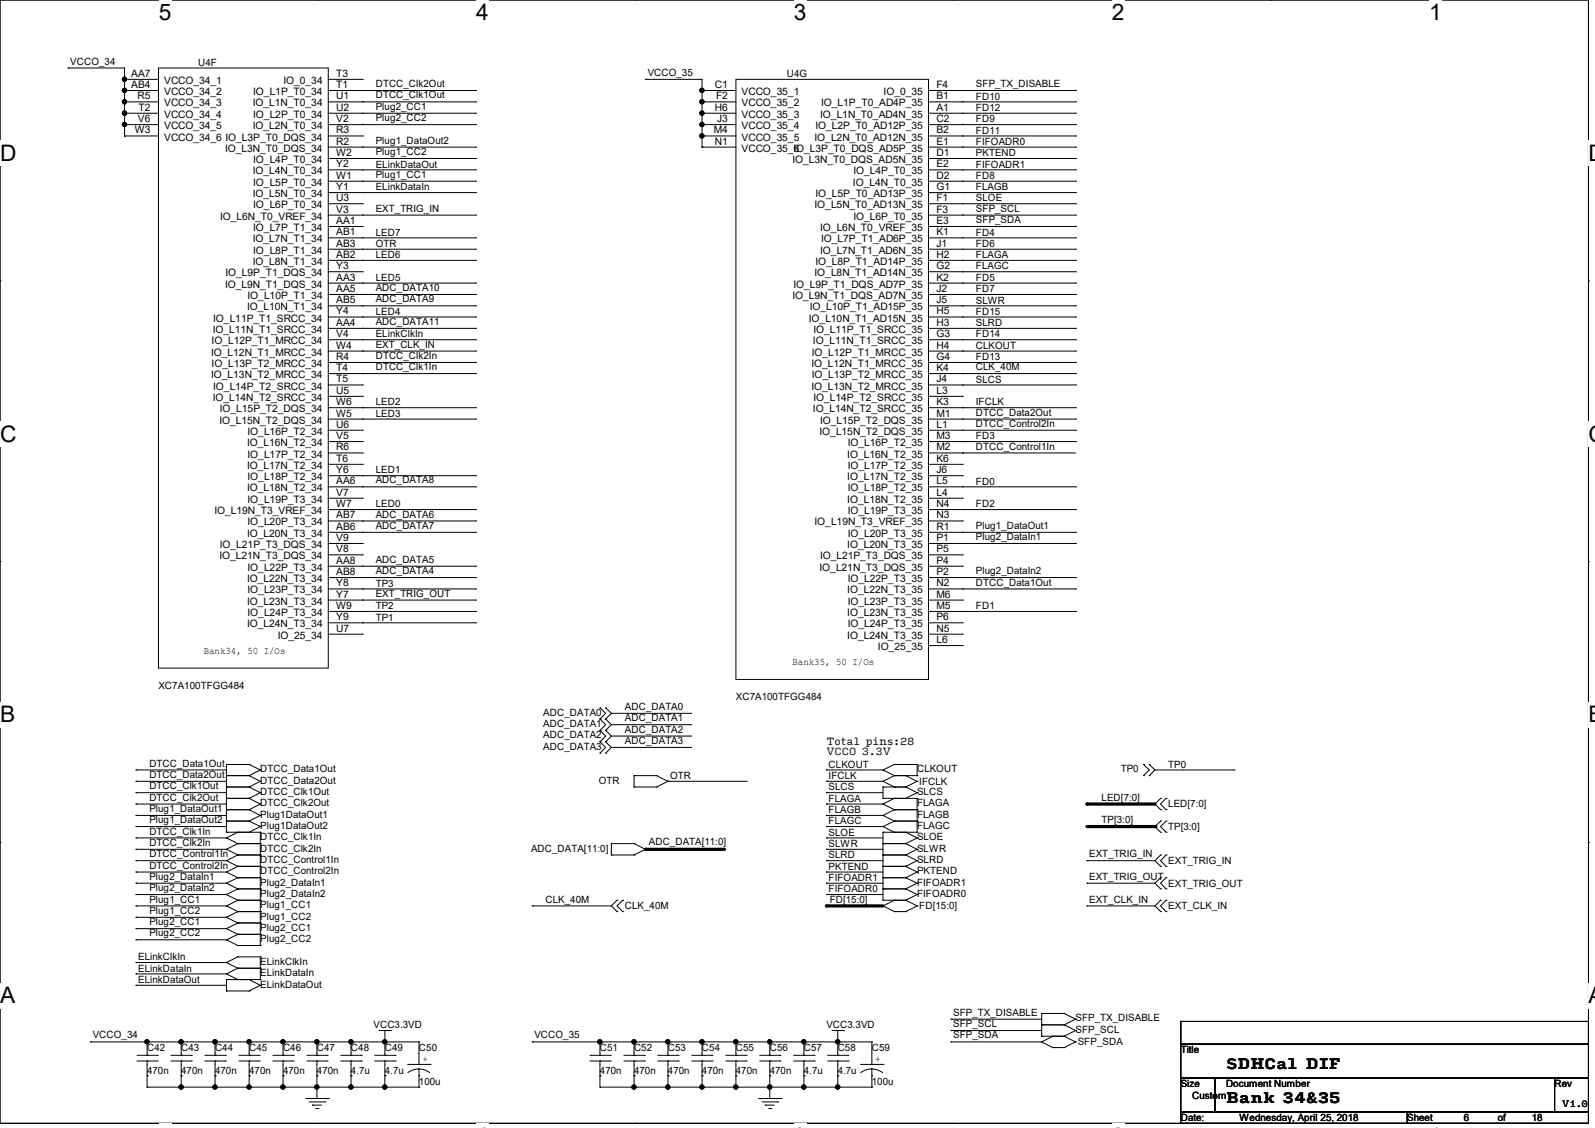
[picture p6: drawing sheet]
<svg xmlns="http://www.w3.org/2000/svg" width="297mm" height="210mm" viewBox="0 0 297 210" stroke-linecap="round" stroke-linejoin="round" font-family="sans-serif">
<path d="M0 0h295.8v209.1h-295.8z" fill="none" stroke="#000" stroke-width=".19"/>
<g fill="#fff">
<path d="M29.5 0h2.4v4.7h-2.4z"/>
<path d="M29.5 209.1h2.4v.9h-2.4z"/>
</g>
<path d="M59.1 0h.1M59.1 209.1h.1" fill="none" stroke="#000" stroke-width=".19"/>
<g fill="#fff">
<path d="M88.7 0h2.4v4.7h-2.4z"/>
<path d="M88.7 209.1h2.4v.9h-2.4z"/>
</g>
<path d="M118.3 0h.1M118.3 209.1h.1" fill="none" stroke="#000" stroke-width=".19"/>
<g fill="#fff">
<path d="M147.8 0h2.4v4.7h-2.4z"/>
<path d="M147.8 209.1h2.4v.9h-2.4z"/>
</g>
<path d="M177.5 0h.1M177.5 209.1h.1" fill="none" stroke="#000" stroke-width=".19"/>
<g fill="#fff">
<path d="M207 0h2.4v4.7h-2.4z"/>
<path d="M207 209.1h2.4v.9h-2.4z"/>
</g>
<path d="M236.6 0h.1M236.6 209.1h.1" fill="none" stroke="#000" stroke-width=".19"/>
<g fill="#fff">
<path d="M266.1 0h2.4v4.7h-2.4z"/>
<path d="M266.1 209.1h2.4v.9h-2.4z"/>
<path d="M0 26.1h3v4.8h-3z"/>
<path d="M295.8 26.1h1.2v4.8h-1.2z"/>
<path d="M0 78.4h3v4.7h-3z"/>
<path d="M295.8 78.4h1.2v4.7h-1.2z"/>
</g>
<path d="M0 52.3h.1M295.8 52.3h.1" fill="none" stroke="#000" stroke-width=".19"/>
<g fill="#fff">
<path d="M0 130.7h2.8v4.7h-2.8z"/>
<path d="M295.8 130.7h1.2v4.7h-1.2z"/>
</g>
<path d="M0 104.6h.1M295.8 104.6h.1" fill="none" stroke="#000" stroke-width=".19"/>
<g fill="#fff">
<path d="M-.1 183h2.9v4.7h-2.9z"/>
<path d="M295.7 183h1.3v4.7h-1.3z"/>
</g>
<g fill="none" stroke="#000" stroke-width=".19">
<path d="M12.7 12.7h.1M12.7 12.7h10.5v12.6M23.2 14.8h.1M23.2 16.8h.1M23.2 19h.1M23.2 14.8h6.3M23.2 16.8h6.3M23.2 19h6.3M29.5 12.7h31.6v111.7h-31.6zM61.1 14.8h6.4M61.1 16.8h27.5M61.1 19h27.5"/>
<path d="M67.5 14.8h.1M67.5 16.8h.1M67.5 19h.1M88.6 16.8h.1M88.6 19h.1M120.2 14.8h.1M120.2 14.8h10.5v12.6M130.7 16.8h.1M130.7 19h.1M130.7 16.8h6.3M130.7 19h6.3M137 14.8h35.9v111.7h-35.9z"/>
<path d="M172.9 16.8h27.4M172.9 19h27.4M179.2 16.8h.1M179.2 19h.1M200.3 16.8h.1M200.3 19h.1M23.2 21.1h.1M23.2 23.2h.1M23.2 25.3h.1M23.2 21.1h6.3M23.2 23.2h6.3M23.2 25.3h6.3"/>
<path d="M61.1 21.1h27.5M61.1 23.2h27.5M61.1 27.4h27.5M61.1 29.5h27.5M61.1 31.6h27.5M61.1 33.7h27.5M61.1 35.9h27.5M61.1 25.3h6.4M61.1 37.9h6.4M67.5 21.1h.1M67.5 23.2h.1M67.5 25.3h.1"/>
<path d="M67.5 27.4h.1M67.5 29.5h.1M67.5 31.6h.1M67.5 33.7h.1M67.5 35.9h.1M67.5 37.9h.1M88.6 21.1h.1M88.6 23.2h.1M88.6 27.4h.1M88.6 29.5h.1M88.6 31.6h.1M88.6 33.7h.1"/>
<path d="M88.6 35.9h.1M130.7 21.1h.1M130.7 23.2h.1M130.7 25.3h.1M130.7 27.4h.1M130.7 21.1h6.3M130.7 23.2h6.3M130.7 27.4h6.3M130.7 25.3h6.3M172.9 21.1h27.4M172.9 23.2h27.4M172.9 27.4h27.4"/>
<path d="M172.9 29.5h27.4M172.9 31.6h27.4M172.9 33.7h27.4M172.9 35.9h27.4M172.9 25.3h27.4M172.9 37.9h27.4M179.2 21.1h.1M179.2 23.2h.1M179.2 25.3h.1M179.2 27.4h.1M179.2 29.5h.1M179.2 31.6h.1"/>
<path d="M179.2 33.7h.1M179.2 35.9h.1M179.2 37.9h.1M200.3 21.1h.1M200.3 23.2h.1M200.3 25.3h.1M200.3 27.4h.1M200.3 29.5h.1M200.3 31.6h.1M200.3 33.7h.1M200.3 35.9h.1M200.3 37.9h.1"/>
<path d="M61.1 40h27.5M61.1 46.4h27.5M61.1 54.8h27.5M61.1 56.9h27.5M61.1 59h27.5M61.1 42.2h6.4M61.1 44.3h27.5M61.1 48.5h27.5M61.1 50.6h6.4M61.1 52.7h27.5M67.5 40h.1M67.5 42.2h.1"/>
<path d="M67.5 44.3h.1M67.5 46.4h.1M67.5 48.5h.1M67.5 50.6h.1M67.5 52.7h.1M67.5 54.8h.1M67.5 56.9h.1M67.5 59h.1M88.6 40h.1M88.6 46.4h.1M88.6 54.8h.1M88.6 56.9h.1"/>
<path d="M88.6 59h.1M88.6 44.3h.1M88.6 48.5h.1M88.6 52.7h.1M172.9 40h27.4M172.9 46.4h27.4M172.9 54.8h27.4M172.9 56.9h27.4M172.9 59h27.4M172.9 42.2h27.4M172.9 44.3h27.4M172.9 48.5h27.4"/>
<path d="M172.9 50.6h27.4M172.9 52.7h27.4M179.2 40h.1M179.2 42.2h.1M179.2 44.3h.1M179.2 46.4h.1M179.2 48.5h.1M179.2 50.6h.1M179.2 52.7h.1M179.2 54.8h.1M179.2 56.9h.1M179.2 59h.1"/>
<path d="M200.3 40h.1M200.3 42.2h.1M200.3 44.3h.1M200.3 46.4h.1M200.3 48.5h.1M200.3 50.6h.1M200.3 52.7h.1M200.3 54.8h.1M200.3 56.9h.1M200.3 59h.1M61.1 69.6h27.5M61.1 61.1h27.5"/>
<path d="M61.1 63.2h27.5M61.1 65.4h27.5M61.1 67.5h27.5M61.1 75.9h27.5M61.1 78h27.5M61.1 71.7h6.4M61.1 73.8h6.4M67.5 61.1h.1M67.5 63.2h.1M67.5 65.4h.1M67.5 67.5h.1M67.5 69.6h.1"/>
<path d="M67.5 71.7h.1M67.5 73.8h.1M67.5 75.9h.1M67.5 78h.1M88.6 61.1h.1M88.6 63.2h.1M88.6 65.4h.1M88.6 67.5h.1M88.6 69.6h.1M88.6 75.9h.1M88.6 78h.1M172.9 69.6h27.4"/>
<path d="M172.9 61.1h27.4M172.9 63.2h27.4M172.9 65.4h27.4M172.9 67.5h27.4M172.9 75.9h27.4M172.9 78h27.4M172.9 71.7h27.4M172.9 73.8h6.3M179.2 61.1h.1M179.2 63.2h.1M179.2 65.4h.1M179.2 67.5h.1"/>
<path d="M179.2 69.6h.1M179.2 71.7h.1M179.2 73.8h.1M179.2 75.9h.1M179.2 78h.1M200.3 69.6h.1M200.3 61.1h.1M200.3 63.2h.1M200.3 65.4h.1M200.3 67.5h.1M200.3 71.7h.1M200.3 75.9h.1"/>
<path d="M200.3 78h.1M61.1 88.6h27.5M61.1 90.6h27.5M61.1 94.9h27.5M61.1 97h27.5M61.1 99.1h27.5M61.1 82.2h6.4M61.1 84.3h6.4M61.1 80.1h6.4M61.1 86.4h6.4M61.1 92.8h6.4M67.5 80.1h.1"/>
<path d="M67.5 82.2h.1M67.5 84.3h.1M67.5 86.4h.1M67.5 88.6h.1M67.5 90.6h.1M67.5 92.8h.1M67.5 94.9h.1M67.5 97h.1M67.5 99.1h.1M88.6 88.6h.1M88.6 90.6h.1M88.6 94.9h.1"/>
<path d="M88.6 97h.1M88.6 99.1h.1M172.9 88.6h6.3M172.9 90.6h27.4M172.9 94.9h27.4M172.9 97h6.3M172.9 99.1h27.4M172.9 82.2h27.4M172.9 84.3h27.4M172.9 80.1h27.4M172.9 86.4h6.3M172.9 92.8h6.3"/>
<path d="M179.2 84.3h.1M179.2 80.1h.1M179.2 82.2h.1M179.2 86.4h.1M179.2 88.6h.1M179.2 90.6h.1M179.2 92.8h.1M179.2 94.9h.1M179.2 97h.1M179.2 99.1h.1M200.3 82.2h.1M200.3 90.6h.1"/>
<path d="M200.3 94.9h.1M200.3 99.1h.1M200.3 80.1h.1M61.1 105.4h27.5M61.1 107.5h27.5M61.1 109.6h27.5M61.1 111.7h27.5M61.1 113.8h27.5M61.1 116h27.5M61.1 101.2h6.4M61.1 103.3h6.4M61.1 118.1h6.4"/>
<path d="M67.5 101.2h.1M67.5 103.3h.1M67.5 105.4h.1M67.5 107.5h.1M67.5 109.6h.1M67.5 111.7h.1M67.5 113.8h.1M67.5 116h.1M67.5 118.1h.1M88.6 105.4h.1M88.6 107.5h.1M88.6 109.6h.1"/>
<path d="M88.6 111.7h.1M88.6 113.8h.1M88.6 116h.1M172.9 105.4h6.3M172.9 107.5h27.4M172.9 109.6h27.4M172.9 111.7h6.3M172.9 113.8h27.4M172.9 116h6.3M172.9 101.2h27.4M172.9 103.3h6.3M172.9 118.1h6.3"/>
<path d="M179.2 101.2h.1M179.2 103.3h.1M179.2 105.4h.1M179.2 107.5h.1M179.2 109.6h.1M179.2 111.7h.1M179.2 113.8h.1M179.2 116h.1M179.2 118.1h.1M200.3 101.2h.1M200.3 107.5h.1M200.3 109.6h.1"/>
<path d="M200.3 113.8h.1M111.7 131.8h.1M111.7 133.9h.1M111.7 136h.1M111.7 138.1h.1M111.7 131.8l1.1 1-1.1 1.1M111.7 133.9l1.1 1-1.1 1.1M111.7 136l1.1 1-1.1 1.1M111.7 138.1l1.1 1-1.1 1.1M112.8 133.9h.1M112.8 131.8h.1M112.8 136h.1"/>
<path d="M112.8 138.1h.1M112.8 131.8l1 1M112.8 133.9l1 1M112.8 136l1 1M112.8 138.1l1 1M113.8 132.8h14.8M113.8 134.9h14.8M113.8 137h14.8M113.8 139.1h14.8M113.8 132.8l-1 1.1M113.8 134.9l-1 1.1M113.8 137l-1 1.1"/>
<path d="M113.8 139.1l-1 1.1M128.6 132.8h.1M128.6 134.9h.1M128.6 137h.1M128.6 139.1h.1M172.9 120.2h6.3M179.2 120.2h.1M0 156.8h.1M25.3 143.3h.1M25.3 156h.1M25.3 158.1h.1M25.3 145.5h.1"/>
<path d="M25.3 147.6h.1M25.3 149.7h.1M25.3 151.8h.1M25.3 153.9h.1M25.3 143.3h16.9M25.3 145.5h16.9M25.3 149.7h16.9M25.3 151.8h16.9M25.3 158.1h16.9M25.3 147.6h16.9M25.3 153.9h16.9M25.3 156h16.9"/>
<path d="M42.2 158.1h.1M42.2 156h.1M42.2 152.9h.1M42.2 150.7h.1M42.2 148.6h.1M42.2 146.5h.1M42.2 144.4h.1M42.2 142.3h.1M42.2 154.9h.1M42.2 144.4h4.2M42.2 142.3h4.2M42.2 150.7h4.2"/>
<path d="M42.2 148.6h4.2M42.2 146.5h4.2M42.2 154.9h6.3M42.2 152.9h4.2M42.2 158.1l2.1 1.1M42.2 156l2.1 1.1M42.2 142.3v12.6M44.3 159.2h.1M44.3 157.1h.1M44.3 154.9h.1M44.3 157.1h4.2M44.3 159.2h4.2"/>
<path d="M44.3 159.2l-2.1 1M44.3 157.1l-2.1 1M44.3 154.9l-2.1 1.1M46.4 152.9h.1M46.4 150.7h.1M46.4 148.6h.1M46.4 146.5h.1M46.4 144.4h.1M46.4 142.3h.1M46.4 154.9h.1M46.4 150.7l2.1 1.1M46.4 148.6l2.1 1.1"/>
<path d="M46.4 146.5l2.1 1.1M46.4 144.4l2.1 1.1M46.4 142.3l2.1 1M46.4 152.9l2.1 1M48.5 159.2h.1M48.5 157.1h.1M48.5 154.9h.1M48.5 151.8h.1M48.5 149.7h.1M48.5 147.6h.1M48.5 145.5h.1M48.5 143.3h.1"/>
<path d="M48.5 153.9h.1M48.5 154.9v21.1M48.5 151.8l-2.1 1.1M48.5 149.7l-2.1 1M48.5 147.6l-2.1 1M48.5 145.5l-2.1 1M48.5 143.3l-2.1 1.1M48.5 153.9l-2.1 1M111.7 140.2h.1M112.8 140.2h.1M113.8 159.2h.1M113.8 157.1h.1"/>
<path d="M113.8 157.1h4.3M113.8 159.2h4.3M113.8 157.1v2.1M118.1 146.5h.1M118.1 144.4h.1M118.1 157.1h.1M118.1 159.2h.1M118.1 144.4v2.1M118.1 144.4h4.2M118.1 146.5h4.2M118.1 157.1l2.1 1M120.2 158.1h.1"/>
<path d="M120.2 158.1l-2.1 1.1M122.3 144.4h.1M122.3 146.5h.1M122.3 144.4l2.1 1.1M124.4 145.5h.1M124.4 145.5h14.7M124.4 145.5l-2.1 1M153.9 143.3h.1M153.9 145.5h.1M153.9 149.7h.1M153.9 151.8h.1M153.9 158.1h.1"/>
<path d="M153.9 147.6h.1M153.9 153.9h.1M153.9 156h.1M153.9 143.3h10.5M153.9 145.5h10.5M153.9 149.7h10.5M153.9 151.8h10.5M153.9 158.1h10.5M153.9 147.6h10.5M153.9 153.9h10.5M153.9 156h10.5M164.4 143.3h.1"/>
<path d="M164.4 149.7h.1M164.4 148.6h.1M164.4 146.5h.1M164.4 145.5h.1M164.4 157.1h.1M164.4 154.9h.1M164.4 153.9h.1M164.4 151.8h.1M164.4 159.2h.1M164.4 143.3l2.1 1.1M164.4 149.7l2.1 1M164.4 148.6h6.4"/>
<path d="M164.4 146.5v2.1M164.4 154.9v12.7M164.4 146.5h4.3M164.4 145.5l2.1 1M164.4 157.1h4.3M164.4 154.9h6.4M164.4 153.9l2.1 1M164.4 151.8l2.1 1.1M164.4 159.2h4.3M166.5 144.4h.1M166.5 142.3h.1M166.5 150.7h.1"/>
<path d="M166.5 148.6h.1M166.5 146.5h.1M166.5 154.9h.1M166.5 152.9h.1M166.5 144.4h4.3M166.5 142.3l-2.1 1M166.5 142.3h4.3M166.5 150.7h4.3M166.5 148.6l-2.1 1.1M166.5 144.4l-2.1 1.1M166.5 152.9l-2.1 1M166.5 152.9h4.3"/>
<path d="M166.5 150.7l-2.1 1.1M168.7 148.6h.1M168.7 146.5h.1M168.7 144.4h.1M168.7 157.1h.1M168.7 154.9h.1M168.7 159.2h.1M168.7 146.5l2.1 1.1M168.7 144.4l2.1 1.1M168.7 154.9l2.1 1.1M168.7 159.2l2.1 1M168.7 157.1l2.1 1"/>
<path d="M170.8 142.3h.1M170.8 144.4h.1M170.8 148.6h.1M170.8 150.7h.1M170.8 147.6h.1M170.8 145.5h.1M170.8 156h.1M170.8 152.9h.1M170.8 154.9h.1M170.8 158.1h.1M170.8 142.3v2.1M170.8 148.6v6.3"/>
<path d="M170.8 147.6l-2.1 1M170.8 145.5l-2.1 1M170.8 156l-2.1 1.1M170.8 158.1l-2.1 1.1M212.9 142.3h.1M212.9 144.4h.1M212.9 142.3l1.1 1-1.1 1.1M214 144.4h.1M214 142.3h.1M214 142.3l1.1 1M215.1 143.3h14.7M215.1 143.3l-1.1 1.1"/>
<path d="M216.1 148.6h.1M216.1 150.7h.1M216.1 152.9h.1M216.1 154.9h.1M216.1 159.2h.1M216.1 148.6l-1 1.1 1 1M216.1 152.9l-1 1 1 1M216.1 159.2l-1 1M217.1 150.7h.1M217.1 148.6h.1M217.1 154.9h.1M217.1 152.9h.1"/>
<path d="M217.1 159.2h.1M217.1 148.6l-1 1.1 1 1M217.1 152.9l-1 1 1 1M217.1 159.2l-1 1 1 1.1M229.8 143.3h.1M295.8 156.8h.1M25.3 160.2h.1M25.3 162.3h.1M25.3 168.7h.1M25.3 170.8h.1M25.3 172.9h.1M25.3 175h.1"/>
<path d="M25.3 164.4h.1M25.3 179.2h.1M25.3 166.5h.1M25.3 160.2h16.9M25.3 166.5h16.9M25.3 162.3h16.9M25.3 164.4h16.9M25.3 168.7h16.9M25.3 170.8h16.9M25.3 172.9h16.9M25.3 175h16.9M25.3 179.2h16.9"/>
<path d="M42.2 164.4h.1M42.2 162.3h.1M42.2 160.2h.1M42.2 175h.1M42.2 172.9h.1M42.2 170.8h.1M42.2 168.7h.1M42.2 179.2h.1M42.2 166.5h.1M42.2 164.4l2.1 1.1M42.2 162.3l2.1 1.1M42.2 160.2l2.1 1.1"/>
<path d="M42.2 175l2.1 1M42.2 172.9l2.1 1M42.2 170.8l2.1 1M42.2 168.7l2.1 1M42.2 179.2l2.1 1.1M42.2 166.5l2.1 1.1M44.3 165.5h.1M44.3 163.4h.1M44.3 161.3h.1M44.3 176h.1M44.3 173.9h.1M44.3 171.8h.1"/>
<path d="M44.3 169.7h.1M44.3 167.6h.1M44.3 178.1h.1M44.3 161.3h4.2M44.3 167.6h4.2M44.3 165.5h4.2M44.3 163.4h4.2M44.3 169.7h4.2M44.3 163.4l-2.1 1M44.3 161.3l-2.1 1M44.3 176h4.2M44.3 173.9l-2.1 1.1"/>
<path d="M44.3 173.9h4.2M44.3 171.8l-2.1 1.1M44.3 171.8h4.2M44.3 169.7l-2.1 1.1M44.3 167.6l-2.1 1.1M44.3 178.1l-2.1 1.1M44.3 178.1h4.2M44.3 165.5l-2.1 1M48.5 163.4h.1M48.5 165.5h.1M48.5 161.3h.1M48.5 173.9h.1"/>
<path d="M48.5 176h.1M48.5 171.8h.1M48.5 169.7h.1M48.5 167.6h.1M48.5 178.1h.1M48.5 178.1v4.3M99.1 168.7h.1M99.1 168.7h14.7M113.8 168.7l1.1 1M114.9 167.6h.1M114.9 169.7h.1M114.9 167.6l-1.1 1.1"/>
<path d="M116 169.7h.1M116 167.6h.1M116 167.6l-1.1 1.1 1.1 1M153.9 160.2h.1M153.9 166.5h.1M153.9 162.3h.1M153.9 164.4h.1M153.9 160.2h10.5M153.9 166.5h10.5M153.9 162.3h10.5M153.9 164.4h10.5M164.4 161.3h.1"/>
<path d="M164.4 167.6h.1M164.4 165.5h.1M164.4 163.4h.1M164.4 168.7h.1M164.4 161.3h4.3M164.4 167.6h4.3M164.4 165.5h4.3M164.4 163.4h4.3M164.4 168.7l2.1 1M166.5 167.6h.1M166.5 169.7h.1M166.5 167.6l-2.1 1.1"/>
<path d="M166.5 169.7h2.2M168.7 161.3h.1M168.7 167.6h.1M168.7 165.5h.1M168.7 163.4h.1M168.7 169.7h.1M168.7 165.5l2.1 1M168.7 163.4l2.1 1M168.7 161.3l2.1 1M168.7 167.6l2.1 1.1M170.8 160.2h.1M170.8 166.5h.1"/>
<path d="M170.8 164.4h.1M170.8 162.3h.1M170.8 168.7h.1M170.8 160.2l-2.1 1.1M170.8 166.5l-2.1 1.1M170.8 164.4l-2.1 1.1M170.8 162.3l-2.1 1.1M170.8 168.7l-2.1 1M202.4 160.2h.1M202.4 164.4h.1M202.4 168.7h.1M202.4 160.2h12.7"/>
<path d="M202.4 164.4h12.7M202.4 168.7h12.7M215.1 160.2l1 1.1M215.1 164.4l1 1.1M215.1 168.7l1 1M216.1 161.3h.1M216.1 163.4h.1M216.1 165.5h.1M216.1 167.6h.1M216.1 169.7h.1M216.1 163.4l-1 1M216.1 167.6l-1 1.1"/>
<path d="M217.1 161.3h.1M217.1 165.5h.1M217.1 163.4h.1M217.1 169.7h.1M217.1 167.6h.1M217.1 163.4l-1 1 1 1.1M217.1 167.6l-1 1.1 1 1M16.8 194h.1M16.8 194h61.2M25.3 181.3h.1M25.3 183.4h.1M25.3 181.3h16.9"/>
<path d="M25.3 183.4h16.9M25.5 197.5h3.8M25.5 196.5h3.8M27.4 194h.1M27.4 196.5h.1M27.4 197.5h.1M27.4 194v2.5M27.4 197.5v4.9M29.3 197.5h.1M29.3 196.5h.1M31.8 197.5h3.8M31.8 196.5h3.8"/>
<path d="M33.7 194h.1M33.7 196.5h.1M33.7 197.5h.1M33.7 194v2.5M33.7 197.5v4.9M35.6 197.5h.1M35.6 196.5h.1M38.1 197.5h3.9M38.1 196.5h3.9M40 194h.1M40 196.5h.1M40 197.5h.1"/>
<path d="M40 194v2.5M40 197.5v4.9M42 197.5h.1M42 196.5h.1M42.2 184.5h.1M42.2 182.4h.1M42.2 181.3h.1M42.2 182.4v2.1M42.2 184.5h4.2M42.2 182.4h6.3M42.2 181.3l2.1 1.1M44.3 180.3h.1"/>
<path d="M44.3 182.4h.1M44.3 180.3h4.2M44.3 180.3l-2.1 1M44.5 197.5h3.8M44.5 196.5h3.8M46.4 194h.1M46.4 184.5h.1M46.4 182.4h.1M46.4 196.5h.1M46.4 197.5h.1M46.4 194v2.5M46.4 197.5v4.9"/>
<path d="M46.4 182.4l2.1 1M48.3 197.5h.1M48.3 196.5h.1M48.5 183.4h.1M48.5 180.3h.1M48.5 182.4h.1M48.5 183.4l-2.1 1.1M50.8 197.5h3.8M50.8 196.5h3.8M52.7 194h.1M52.7 196.5h.1M52.7 197.5h.1"/>
<path d="M52.7 194v2.5M52.7 197.5v4.9M54.6 197.5h.1M54.6 196.5h.1M57.1 197.5h3.8M57.1 196.5h3.8M59 194h.1M59 196.5h.1M59 197.5h.1M59 194v2.5M59 197.5v7M60.9 197.5h.1"/>
<path d="M60.9 196.5h.1M63.5 197.5h3.8M63.5 196.5h3.8M65.4 194h.1M65.4 196.5h.1M65.4 197.5h.1M65.4 194v2.5M65.4 197.5v4.9M67.3 197.5h.1M67.3 196.5h.1M69.8 197.5h3.8M69.8 196.5h3.8"/>
<path d="M70.6 191.9h2.1M71.7 194h.1M71.7 196.5h.1M71.7 197.5h.1M71.7 191.9v4.6M71.7 197.5v4.9M72.7 191.9h.1M73.6 197.5h.1M73.6 196.5h.1M75.9 198.2h4.2M78 199l1.3 .3 .7 .4M78 199l-.9 .1-1.2 .6"/>
<path d="M78 198.2h.1M78 194h.1M78 194v4.2M78 199v3.4M80.1 198.2h.1M99.1 194h.1M99.1 194h63.2M109.9 197.5h3.7M109.9 196.5h3.7M111.7 194h.1M111.7 196.5h.1M111.7 197.5h.1"/>
<path d="M111.7 194v2.5M111.7 197.5v4.9M113.6 197.5h.1M113.6 196.5h.1M116.2 197.5h3.8M116.2 196.5h3.8M118.1 194h.1M118.1 196.5h.1M118.1 197.5h.1M118.1 194v2.5M118.1 197.5v4.9M120 197.5h.1"/>
<path d="M120 196.5h.1M122.5 197.5h3.8M122.5 196.5h3.8M124.4 194h.1M124.4 196.5h.1M124.4 197.5h.1M124.4 194v2.5M124.4 197.5v4.9M126.3 197.5h.1M126.3 196.5h.1M128.8 197.5h3.8M128.8 196.5h3.8"/>
<path d="M130.7 194h.1M130.7 196.5h.1M130.7 197.5h.1M130.7 194v2.5M130.7 197.5v4.9M132.6 197.5h.1M132.6 196.5h.1M135.1 197.5h3.8M135.1 196.5h3.8M137 194h.1M137 196.5h.1M137 197.5h.1"/>
<path d="M137 194v2.5M137 197.5v4.9M138.9 197.5h.1M138.9 196.5h.1M141.5 197.5h3.7M141.5 196.5h3.7M143.3 194h.1M143.3 196.5h.1M143.3 197.5h.1M143.3 194v2.5M143.3 197.5v7M145.2 197.5h.1"/>
<path d="M145.2 196.5h.1M147.8 197.5h3.8M147.8 196.5h3.8M149.7 194h.1M149.7 196.5h.1M149.7 197.5h.1M149.7 194v2.5M149.7 197.5v4.9M151.6 197.5h.1M151.6 196.5h.1M154.1 197.5h3.8M154.1 196.5h3.8"/>
<path d="M154.9 191.9h2.2M156 194h.1M156 196.5h.1M156 197.5h.1M156 191.9v4.6M156 197.5v4.9M157.1 191.9h.1M157.9 197.5h.1M157.9 196.5h.1M160.2 198.2h4.2M162.3 199l1.3 .3 .7 .4M162.3 199l-.9 .1-1.1 .6"/>
<path d="M162.3 198.2h.1M162.3 194h.1M162.3 194v4.2M162.3 199v3.4M164.4 198.2h.1M177.1 191.9h.1M177.1 194h.1M177.1 189.7h.1M177.1 194h16.9M177.1 191.9h16.9M177.1 189.7h16.9M194 192.9h.1"/>
<path d="M194 190.8h.1M194 194h.1M194 188.7h.1M194 192.9h4.2M194 188.7v4.2M194 190.8h4.2M194 194l2 1M194 188.7h4.2M196 192.9h.1M196 195h.1M196 192.9l-2 1.1M196 195h2.2"/>
<path d="M198.2 192.9h.1M198.2 190.8h.1M198.2 195h.1M198.2 188.7h.1M198.2 190.8l2.1 1.1M198.2 192.9l2.1 1.1M198.2 188.7l2.1 1M200.3 191.9h.1M200.3 194h.1M200.3 189.7h.1M200.3 191.9l-2.1 1M200.3 194l-2.1 1"/>
<path d="M200.3 189.7l-2.1 1.1M219.9 190.2h75.9v4.2h-75.9zM219.9 194.4h75.9v6.3h-75.9zM27.4 202.4h.1M27.4 200.3h.1M27.4 202.4h50.6M33.7 200.3h.1M33.7 202.4h.1M40 202.4h.1M40 200.3h.1M46.4 200.3h.1M46.4 202.4h.1"/>
<path d="M52.7 200.3h.1M52.7 202.4h.1M56.9 204.5h4.2M57.6 205.1h2.9M58.2 205.7h.1M58.2 205.7h1.7M58.8 206.4h.4M59 200.3h.1M59 202.4h.1M59.2 206.4h.1M60.5 205.1h.1M61.1 204.5h.1"/>
<path d="M65.4 200.3h.1M65.4 202.4h.1M71.7 200.3h.1M71.7 202.4h.1M78 200.3h.1M78 202.4h.1M111.7 202.4h.1M111.7 200.3h.1M111.7 202.4h50.6M118.1 200.3h.1M118.1 202.4h.1M124.4 202.4h.1"/>
<path d="M124.4 200.3h.1M130.7 200.3h.1M130.7 202.4h.1M137 200.3h.1M137 202.4h.1M141.3 204.5h4.2M141.9 205.1h2.9M142.5 205.7h.1M142.5 205.7h1.7M143.1 206.4h.5M143.3 200.3h.1M143.3 202.4h.1"/>
<path d="M143.6 206.4h.1M144.8 205.1h.1M145.5 204.5h.1M149.7 200.3h.1M149.7 202.4h.1M156 200.3h.1M156 202.4h.1M162.3 200.3h.1M162.3 202.4h.1M219.9 200.7h6.3v6.3h-6.3zM219.9 207h42.1v2.1h-42.1zM226.2 200.7h63.3v6.3h-63.3z"/>
<path d="M262 207h33.8v2.1h-33.8zM289.5 200.7h6.3v6.3h-6.3z"/>
</g>
<g fill="#000" stroke="#000" stroke-width=".19">
<circle cx="23.2" cy="14.8" r=".4"/>
<circle cx="23.2" cy="18.9" r=".4"/>
<circle cx="23.2" cy="16.8" r=".4"/>
<circle cx="130.7" cy="18.9" r=".4"/>
<circle cx="130.7" cy="16.8" r=".4"/>
<circle cx="23.2" cy="21.1" r=".4"/>
<circle cx="23.2" cy="23.2" r=".4"/>
<circle cx="130.7" cy="23.2" r=".4"/>
<circle cx="130.7" cy="21.1" r=".4"/>
<circle cx="130.7" cy="25.3" r=".4"/>
<circle cx="27.4" cy="194" r=".4"/>
<circle cx="33.7" cy="194" r=".4"/>
<circle cx="40" cy="194" r=".4"/>
<circle cx="46.4" cy="194" r=".4"/>
<circle cx="52.7" cy="194" r=".4"/>
<circle cx="59" cy="194" r=".4"/>
<circle cx="65.3" cy="194" r=".4"/>
<circle cx="71.6" cy="194" r=".4"/>
<circle cx="111.7" cy="194" r=".4"/>
<circle cx="118" cy="194" r=".4"/>
<circle cx="124.4" cy="194" r=".4"/>
<circle cx="130.7" cy="194" r=".4"/>
<circle cx="137" cy="194" r=".4"/>
<circle cx="143.3" cy="194" r=".4"/>
<circle cx="149.7" cy="194" r=".4"/>
<circle cx="156" cy="194" r=".4"/>
<circle cx="33.7" cy="202.4" r=".4"/>
<circle cx="40" cy="202.4" r=".4"/>
<circle cx="46.4" cy="202.4" r=".4"/>
<circle cx="52.7" cy="202.4" r=".4"/>
<circle cx="59" cy="202.4" r=".4"/>
<circle cx="65.3" cy="202.4" r=".4"/>
<circle cx="71.6" cy="202.4" r=".4"/>
<circle cx="118" cy="202.4" r=".4"/>
<circle cx="124.4" cy="202.4" r=".4"/>
<circle cx="130.7" cy="202.4" r=".4"/>
<circle cx="137" cy="202.4" r=".4"/>
<circle cx="143.3" cy="202.4" r=".4"/>
<circle cx="149.7" cy="202.4" r=".4"/>
<circle cx="156" cy="202.4" r=".4"/>
</g>
<path d="M120.2 158.1h14.7M202.4 149.7h12.7M202.4 153.9h12.7M153.9 168.7h10.5" fill="none" stroke="#000" stroke-width=".59"/>
<g fill="#000">
<circle cx="120.2" cy="158.1" r=".3"/>
<circle cx="202.4" cy="149.7" r=".3"/>
<circle cx="215.1" cy="153.9" r=".3"/>
<circle cx="153.9" cy="168.7" r=".3"/>
</g>
<g font-size="4.2">
<text x="29.5" y="3.8">5</text>
<text x="88.7" y="3.8">4</text>
<text x="147.8" y="3.8">3</text>
<text x="207" y="3.8">2</text>
<text x="266.1" y="3.8">1</text>
<text x="0" y="29.9">D</text>
<text x="295.8" y="29.9">D</text>
<text x="0" y="82.2">C</text>
<text x="295.8" y="82.2">C</text>
<text x="0" y="134.5">B</text>
<text x="295.8" y="134.5">B</text>
<text x="0" y="186.8">A</text>
<text x="295.8" y="186.8">A</text>
</g>
<g font-size="2.7">
<text x="228.3" y="199">SDHCal DIF</text>
<text x="228.3" y="205.3">Bank 34&amp;35</text>
</g>
<g font-size="1.9">
<text x="13.1" y="12">VCCO_34</text>
<text x="24.4" y="14.3">AA7</text>
<text x="24.4" y="16.4">AB4</text>
<text x="30.6" y="15.6">VCCO_34_1</text>
<text x="30.6" y="17.7">VCCO_34_2</text>
<text x="36.9" y="12.2">U4F</text>
<text x="47.2" y="17.7">IO_L1P_T0_34</text>
<text x="52.8" y="15.6">IO_0_34</text>
<text x="62.6" y="14.3">T3</text>
<text x="62.6" y="16.4">T1</text>
<text x="70" y="16.2">DTCC_Clk2Out</text>
<text x="120.6" y="14.1">VCCO_35</text>
<text x="133.1" y="16.4">C1</text>
<text x="138.1" y="17.7">VCCO_35_1</text>
<text x="146.5" y="14.4">U4G</text>
<text x="164.5" y="17.7">IO_0_35</text>
<text x="174.4" y="16.4">F4</text>
<text x="181.7" y="16.2">SFP_TX_DISABLE</text>
<text x="25.6" y="18.5">R5</text>
<text x="25.7" y="22.7">V6</text>
<text x="25.8" y="20.6">T2</text>
<text x="30.6" y="19.8">VCCO_34_3</text>
<text x="30.6" y="21.9">VCCO_34_4</text>
<text x="47.1" y="19.8">IO_L1N_T0_34</text>
<text x="47.2" y="21.9">IO_L2P_T0_34</text>
<text x="62.6" y="18.5">U1</text>
<text x="62.6" y="20.6">U2</text>
<text x="62.6" y="22.7">V2</text>
<text x="70" y="18.3">DTCC_Clk1Out</text>
<text x="70" y="20.4">Plug2_CC1</text>
<text x="70" y="22.6">Plug2_CC2</text>
<text x="133.1" y="20.6">H6</text>
<text x="133.3" y="18.5">F2</text>
<text x="133.5" y="22.7">J3</text>
<text x="138.1" y="19.8">VCCO_35_2</text>
<text x="138.1" y="21.9">VCCO_35_3</text>
<text x="152.7" y="21.9">IO_L1N_T0_AD4N_35</text>
<text x="152.9" y="19.8">IO_L1P_T0_AD4P_35</text>
<text x="174.4" y="18.5">B1</text>
<text x="174.4" y="20.6">A1</text>
<text x="174.4" y="22.7">C2</text>
<text x="181.7" y="18.5">FD10</text>
<text x="181.7" y="20.7">FD12</text>
<text x="181.7" y="22.8">FD9</text>
<text x="25.1" y="24.8">W3</text>
<text x="30.6" y="24">VCCO_34_5</text>
<text x="30.6" y="26.2">VCCO_34_6 IO_L3P_T0_DQS_34</text>
<text x="41.9" y="28.2">IO_L3N_T0_DQS_34</text>
<text x="47.1" y="24">IO_L2N_T0_34</text>
<text x="62.6" y="24.8">R3</text>
<text x="62.6" y="26.9">R2</text>
<text x="62.6" y="29">W2</text>
<text x="70" y="26.8">Plug1_DataOut2</text>
<text x="70" y="28.9">Plug1_CC2</text>
<text x="132.9" y="24.8">M4</text>
<text x="133.1" y="26.9">N1</text>
<text x="138.1" y="24">VCCO_35_4</text>
<text x="138.1" y="26.2">VCCO_35_5</text>
<text x="138.1" y="28.2">VCCO_35_6</text>
<text x="147.7" y="28.2">IO_L3P_T0_DQS_AD5P_35</text>
<text x="151.7" y="26.2">IO_L2N_T0_AD12N_35</text>
<text x="151.8" y="24">IO_L2P_T0_AD12P_35</text>
<text x="174.4" y="24.8">B2</text>
<text x="174.4" y="26.9">E1</text>
<text x="174.4" y="29">D1</text>
<text x="181.7" y="24.9">FD11</text>
<text x="181.7" y="27">FIFOADR0</text>
<text x="181.7" y="29.1">PKTEND</text>
<text x="47.1" y="32.5">IO_L4N_T0_34</text>
<text x="47.2" y="30.4">IO_L4P_T0_34</text>
<text x="47.2" y="34.6">IO_L5P_T0_34</text>
<text x="62.6" y="31.2">Y2</text>
<text x="62.6" y="33.3">W1</text>
<text x="62.6" y="35.4">Y1</text>
<text x="70" y="31.2">ELinkDataOut</text>
<text x="70" y="33.1">Plug1_CC1</text>
<text x="70" y="35.4">ELinkDataIn</text>
<text x="147.6" y="30.4">IO_L3N_T0_DQS_AD5N_35</text>
<text x="158.8" y="34.6">IO_L4N_T0_35</text>
<text x="158.9" y="32.5">IO_L4P_T0_35</text>
<text x="174.4" y="31.2">E2</text>
<text x="174.4" y="33.3">D2</text>
<text x="174.4" y="35.4">G1</text>
<text x="181.7" y="31.2">FIFOADR1</text>
<text x="181.7" y="33.3">FD8</text>
<text x="181.7" y="35.4">FLAGB</text>
<text x="41" y="40.9">IO_L6N_T0_VREF_34</text>
<text x="47.1" y="36.7">IO_L5N_T0_34</text>
<text x="47.2" y="38.8">IO_L6P_T0_34</text>
<text x="62.6" y="37.5">U3</text>
<text x="62.6" y="39.6">V3</text>
<text x="62.6" y="41.7">AA1</text>
<text x="70" y="39.4">EXT_TRIG_IN</text>
<text x="151.7" y="38.8">IO_L5N_T0_AD13N_35</text>
<text x="151.8" y="36.7">IO_L5P_T0_AD13P_35</text>
<text x="158.9" y="40.9">IO_L6P_T0_35</text>
<text x="174.4" y="37.5">F1</text>
<text x="174.4" y="39.6">F3</text>
<text x="174.4" y="41.7">E3</text>
<text x="181.7" y="37.5">SLOE</text>
<text x="181.7" y="39.4">SFP_SCL</text>
<text x="181.7" y="41.5">SFP_SDA</text>
<text x="47.1" y="45.1">IO_L7N_T1_34</text>
<text x="47.2" y="43">IO_L7P_T1_34</text>
<text x="47.2" y="47.2">IO_L8P_T1_34</text>
<text x="62.6" y="43.8">AB1</text>
<text x="62.6" y="45.9">AB3</text>
<text x="70" y="46">OTR</text>
<text x="70" y="43.9">LED7</text>
<text x="152.7" y="43">IO_L6N_T0_VREF_35</text>
<text x="152.7" y="47.2">IO_L7N_T1_AD6N_35</text>
<text x="152.9" y="45.1">IO_L7P_T1_AD6P_35</text>
<text x="174.4" y="43.8">K1</text>
<text x="174.4" y="45.9">J1</text>
<text x="181.7" y="43.9">FD4</text>
<text x="181.7" y="46">FD6</text>
<text x="41.9" y="53.6">IO_L9N_T1_DQS_34</text>
<text x="42" y="51.4">IO_L9P_T1_DQS_34</text>
<text x="47.1" y="49.3">IO_L8N_T1_34</text>
<text x="62.6" y="48">AB2</text>
<text x="62.6" y="50.1">Y3</text>
<text x="62.6" y="52.2">AA3</text>
<text x="70" y="48">LED6</text>
<text x="70" y="52.3">LED5</text>
<text x="147.7" y="53.6">IO_L9P_T1_DQS_AD7P_35</text>
<text x="151.7" y="51.4">IO_L8N_T1_AD14N_35</text>
<text x="151.8" y="49.3">IO_L8P_T1_AD14P_35</text>
<text x="174.4" y="48">H2</text>
<text x="174.4" y="50.1">G2</text>
<text x="174.4" y="52.2">K2</text>
<text x="181.7" y="48">FLAGA</text>
<text x="181.7" y="50.2">FLAGC</text>
<text x="181.7" y="52.3">FD5</text>
<text x="39.7" y="59.9">IO_L11P_T1_SRCC_34</text>
<text x="46" y="57.8">IO_L10N_T1_34</text>
<text x="46.1" y="55.7">IO_L10P_T1_34</text>
<text x="62.6" y="54.4">AA5</text>
<text x="62.6" y="56.5">AB5</text>
<text x="62.6" y="58.5">Y4</text>
<text x="70" y="54.2">ADC_DATA10</text>
<text x="70" y="56.3">ADC_DATA9</text>
<text x="70" y="58.6">LED4</text>
<text x="147.6" y="55.7">IO_L9N_T1_DQS_AD7N_35</text>
<text x="150.6" y="59.9">IO_L10N_T1_AD15N_35</text>
<text x="150.8" y="57.8">IO_L10P_T1_AD15P_35</text>
<text x="174.4" y="54.4">J2</text>
<text x="174.4" y="56.5">J5</text>
<text x="174.4" y="58.5">H5</text>
<text x="181.7" y="54.4">FD7</text>
<text x="181.7" y="56.5">SLWR</text>
<text x="181.7" y="58.6">FD15</text>
<text x="39.4" y="64.1">IO_L12P_T1_MRCC_34</text>
<text x="39.6" y="62">IO_L11N_T1_SRCC_34</text>
<text x="62.6" y="60.7">AA4</text>
<text x="62.6" y="62.8">V4</text>
<text x="62.6" y="64.9">W4</text>
<text x="70" y="60.5">ADC_DATA11</text>
<text x="70" y="62.8">ELinkClkIn</text>
<text x="70" y="64.7">EXT_CLK_IN</text>
<text x="151.4" y="64.1">IO_L11N_T1_SRCC_35</text>
<text x="151.5" y="62">IO_L11P_T1_SRCC_35</text>
<text x="174.4" y="60.7">H3</text>
<text x="174.4" y="62.8">G3</text>
<text x="174.4" y="64.9">H4</text>
<text x="181.7" y="60.7">SLRD</text>
<text x="181.7" y="62.8">FD14</text>
<text x="181.7" y="64.9">CLKOUT</text>
<text x="39.3" y="66.2">IO_L12N_T1_MRCC_34</text>
<text x="39.3" y="70.4">IO_L13N_T2_MRCC_34</text>
<text x="39.4" y="68.3">IO_L13P_T2_MRCC_34</text>
<text x="62.6" y="67">R4</text>
<text x="62.6" y="69.1">T4</text>
<text x="62.6" y="71.2">T5</text>
<text x="70" y="66.8">DTCC_Clk2In</text>
<text x="70" y="68.9">DTCC_Clk1In</text>
<text x="151.1" y="68.3">IO_L12N_T1_MRCC_35</text>
<text x="151.2" y="66.2">IO_L12P_T1_MRCC_35</text>
<text x="151.2" y="70.4">IO_L13P_T2_MRCC_35</text>
<text x="174.4" y="67">G4</text>
<text x="174.4" y="69.1">K4</text>
<text x="174.4" y="71.2">J4</text>
<text x="181.7" y="68.9">CLK_40M</text>
<text x="181.7" y="67.1">FD13</text>
<text x="181.7" y="71.2">SLCS</text>
<text x="39.6" y="74.6">IO_L14N_T2_SRCC_34</text>
<text x="39.7" y="72.5">IO_L14P_T2_SRCC_34</text>
<text x="40.9" y="76.8">IO_L15P_T2_DQS_34</text>
<text x="62.6" y="73.3">U5</text>
<text x="62.6" y="75.4">W6</text>
<text x="62.6" y="77.6">W5</text>
<text x="70" y="75.5">LED2</text>
<text x="70" y="77.6">LED3</text>
<text x="151.1" y="72.5">IO_L13N_T2_MRCC_35</text>
<text x="151.4" y="76.8">IO_L14N_T2_SRCC_35</text>
<text x="151.5" y="74.6">IO_L14P_T2_SRCC_35</text>
<text x="174.4" y="73.3">L3</text>
<text x="174.4" y="75.4">K3</text>
<text x="174.4" y="77.6">M1</text>
<text x="181.7" y="75.5">IFCLK</text>
<text x="181.7" y="77.4">DTCC_Data2Out</text>
<text x="40.9" y="78.9">IO_L15N_T2_DQS_34</text>
<text x="46" y="83.1">IO_L16N_T2_34</text>
<text x="46.1" y="80.9">IO_L16P_T2_34</text>
<text x="62.6" y="79.6">U6</text>
<text x="62.6" y="81.7">V5</text>
<text x="62.6" y="83.9">R6</text>
<text x="152.6" y="80.9">IO_L15N_T2_DQS_35</text>
<text x="152.7" y="78.9">IO_L15P_T2_DQS_35</text>
<text x="157.9" y="83.1">IO_L16P_T2_35</text>
<text x="174.4" y="79.6">L1</text>
<text x="174.4" y="81.7">M3</text>
<text x="174.4" y="83.9">M2</text>
<text x="181.7" y="81.8">FD3</text>
<text x="181.7" y="83.7">DTCC_Control1In</text>
<text x="181.7" y="79.5">DTCC_Control2In</text>
<text x="46" y="87.3">IO_L17N_T2_34</text>
<text x="46.1" y="85.2">IO_L17P_T2_34</text>
<text x="46.1" y="89.4">IO_L18P_T2_34</text>
<text x="62.6" y="86">T6</text>
<text x="62.6" y="88.1">Y6</text>
<text x="70" y="88.1">LED1</text>
<text x="157.8" y="85.2">IO_L16N_T2_35</text>
<text x="157.8" y="89.4">IO_L17N_T2_35</text>
<text x="157.9" y="87.3">IO_L17P_T2_35</text>
<text x="174.4" y="86">K6</text>
<text x="174.4" y="88.1">J6</text>
<text x="39.9" y="95.7">IO_L19N_T3_VREF_34</text>
<text x="46" y="91.5">IO_L18N_T2_34</text>
<text x="46.1" y="93.6">IO_L19P_T3_34</text>
<text x="62.6" y="90.2">AA6</text>
<text x="62.6" y="92.3">V7</text>
<text x="62.6" y="94.4">W7</text>
<text x="70" y="90">ADC_DATA8</text>
<text x="70" y="94.4">LED0</text>
<text x="157.8" y="93.6">IO_L18N_T2_35</text>
<text x="157.9" y="91.5">IO_L18P_T2_35</text>
<text x="157.9" y="95.7">IO_L19P_T3_35</text>
<text x="174.4" y="90.2">L5</text>
<text x="174.4" y="92.3">L4</text>
<text x="174.4" y="94.4">N4</text>
<text x="181.7" y="90.2">FD0</text>
<text x="181.7" y="94.4">FD2</text>
<text x="46" y="99.9">IO_L20N_T3_34</text>
<text x="46.1" y="97.8">IO_L20P_T3_34</text>
<text x="62.6" y="96.5">AB7</text>
<text x="62.6" y="98.6">AB6</text>
<text x="62.6" y="100.7">V9</text>
<text x="70" y="96.4">ADC_DATA6</text>
<text x="70" y="98.5">ADC_DATA7</text>
<text x="151.7" y="97.8">IO_L19N_T3_VREF_35</text>
<text x="157.9" y="99.9">IO_L20P_T3_35</text>
<text x="174.4" y="96.5">N3</text>
<text x="174.4" y="98.6">R1</text>
<text x="174.4" y="100.7">P1</text>
<text x="181.7" y="98.5">Plug1_DataOut1</text>
<text x="181.7" y="100.5">Plug2_DataIn1</text>
<text x="40.9" y="104.1">IO_L21N_T3_DQS_34</text>
<text x="40.9" y="102">IO_L21P_T3_DQS_34</text>
<text x="46.1" y="106.3">IO_L22P_T3_34</text>
<text x="62.6" y="102.8">V8</text>
<text x="62.6" y="104.9">AA8</text>
<text x="62.6" y="107.1">AB8</text>
<text x="70" y="104.8">ADC_DATA5</text>
<text x="70" y="106.9">ADC_DATA4</text>
<text x="152.6" y="106.3">IO_L21N_T3_DQS_35</text>
<text x="152.7" y="104.1">IO_L21P_T3_DQS_35</text>
<text x="157.8" y="102">IO_L20N_T3_35</text>
<text x="174.4" y="102.8">P5</text>
<text x="174.4" y="104.9">P4</text>
<text x="174.4" y="107.1">P2</text>
<text x="181.7" y="106.9">Plug2_DataIn2</text>
<text x="46" y="108.4">IO_L22N_T3_34</text>
<text x="46" y="112.6">IO_L23N_T3_34</text>
<text x="46.1" y="110.5">IO_L23P_T3_34</text>
<text x="62.6" y="109.2">Y8</text>
<text x="62.6" y="111.3">Y7</text>
<text x="62.6" y="113.4">W9</text>
<text x="70" y="109.2">TP3</text>
<text x="70" y="111.1">EXT_TRIG_OUT</text>
<text x="70" y="113.4">TP2</text>
<text x="157.8" y="110.5">IO_L22N_T3_35</text>
<text x="157.9" y="108.4">IO_L22P_T3_35</text>
<text x="157.9" y="112.6">IO_L23P_T3_35</text>
<text x="174.4" y="109.2">N2</text>
<text x="174.4" y="111.3">M6</text>
<text x="174.4" y="113.4">M5</text>
<text x="181.7" y="109">DTCC_Data1Out</text>
<text x="181.7" y="113.4">FD1</text>
<text x="46" y="116.8">IO_L24N_T3_34</text>
<text x="46.1" y="114.7">IO_L24P_T3_34</text>
<text x="51.7" y="118.9">IO_25_34</text>
<text x="62.6" y="115.5">Y9</text>
<text x="62.6" y="117.6">U7</text>
<text x="70" y="115.5">TP1</text>
<text x="157.8" y="114.7">IO_L23N_T3_35</text>
<text x="157.8" y="118.9">IO_L24N_T3_35</text>
<text x="157.9" y="116.8">IO_L24P_T3_35</text>
<text x="174.4" y="115.5">P6</text>
<text x="174.4" y="117.6">N5</text>
<text x="174.4" y="119.7">L6</text>
<text x="37.9" y="121.7">Bank34, 50 I/Os</text>
<text x="147.6" y="123.7">Bank35, 50 I/Os</text>
<text x="163.5" y="121">IO_25_35</text>
<text x="29.5" y="128.2">XC7A100TFGG484</text>
<text x="137" y="130.3">XC7A100TFGG484</text>
<text x="101.2" y="133.3">ADC_DATA0</text>
<text x="101.2" y="135.3">ADC_DATA1</text>
<text x="101.2" y="137.5">ADC_DATA2</text>
<text x="116.4" y="132.2">ADC_DATA0</text>
<text x="116.4" y="134.3">ADC_DATA1</text>
<text x="116.4" y="136.4">ADC_DATA2</text>
<text x="27.8" y="142.7">DTCC_Data1Out</text>
<text x="48.5" y="143.8">DTCC_Data1Out</text>
<text x="101.2" y="139.6">ADC_DATA3</text>
<text x="116.4" y="138.5">ADC_DATA3</text>
<text x="153.9" y="138.8">Total pins:28</text>
<text x="153.9" y="140.6">VCCO 3.3V</text>
<text x="154.3" y="142.9">CLKOUT</text>
<text x="170.8" y="143.8">CLKOUT</text>
<text x="208.7" y="143.8">TP0</text>
<text x="217.5" y="142.9">TP0</text>
<text x="27.8" y="144.8">DTCC_Data2Out</text>
<text x="27.8" y="146.9">DTCC_Clk1Out</text>
<text x="27.8" y="149.1">DTCC_Clk2Out</text>
<text x="48.5" y="148">DTCC_Clk1Out</text>
<text x="48.5" y="145.9">DTCC_Data2Out</text>
<text x="111.5" y="145.9">OTR</text>
<text x="124.8" y="145">OTR</text>
<text x="154.3" y="145">IFCLK</text>
<text x="154.3" y="149.3">FLAGA</text>
<text x="154.3" y="147.2">SLCS</text>
<text x="170.8" y="148">SLCS</text>
<text x="171.2" y="146.1">IFCLK</text>
<text x="205.1" y="149.1">LED[7:0]</text>
<text x="27.8" y="155.4">DTCC_Clk1In</text>
<text x="27.8" y="151.2">Plug1_DataOut1</text>
<text x="27.8" y="153.2">Plug1_DataOut2</text>
<text x="48.5" y="152.2">Plug1DataOut1</text>
<text x="48.5" y="150.1">DTCC_Clk2Out</text>
<text x="48.5" y="154.3">Plug1DataOut2</text>
<text x="154.3" y="151.4">FLAGB</text>
<text x="154.3" y="153.5">FLAGC</text>
<text x="154.3" y="155.6">SLOE</text>
<text x="170.8" y="150.1">FLAGA</text>
<text x="170.8" y="154.3">FLAGC</text>
<text x="170.8" y="152.2">FLAGB</text>
<text x="205.1" y="153.2">TP[3:0]</text>
<text x="217.5" y="150.3">LED[7:0]</text>
<text x="217.5" y="154.6">TP[3:0]</text>
<text x="27.8" y="157.5">DTCC_Clk2In</text>
<text x="27.8" y="159.6">DTCC_Control1In</text>
<text x="27.8" y="161.7">DTCC_Control2In</text>
<text x="48.5" y="160.7">DTCC_Control1In</text>
<text x="48.5" y="158.5">DTCC_Clk2In</text>
<text x="48.5" y="156.4">DTCC_Clk1In</text>
<text x="98.9" y="158.5">ADC_DATA[11:0]</text>
<text x="120.8" y="157.3">ADC_DATA[11:0]</text>
<text x="154.3" y="157.7">SLWR</text>
<text x="154.3" y="159.8">SLRD</text>
<text x="154.3" y="161.9">PKTEND</text>
<text x="170.8" y="156.4">SLOE</text>
<text x="170.8" y="160.7">SLRD</text>
<text x="170.8" y="158.5">SLWR</text>
<text x="202.8" y="159.6">EXT_TRIG_IN</text>
<text x="217.5" y="160.9">EXT_TRIG_IN</text>
<text x="27.8" y="163.8">Plug2_DataIn1</text>
<text x="27.8" y="165.9">Plug2_DataIn2</text>
<text x="48.5" y="164.9">Plug2_DataIn1</text>
<text x="48.5" y="162.8">DTCC_Control2In</text>
<text x="48.5" y="167">Plug2_DataIn2</text>
<text x="154.3" y="166.1">FIFOADR0</text>
<text x="154.3" y="164">FIFOADR1</text>
<text x="170.8" y="167">FIFOADR0</text>
<text x="170.8" y="164.9">FIFOADR1</text>
<text x="170.8" y="162.8">PKTEND</text>
<text x="202.8" y="163.8">EXT_TRIG_OUT</text>
<text x="217.5" y="165.1">EXT_TRIG_OUT</text>
<text x="27.8" y="168">Plug1_CC1</text>
<text x="27.8" y="170.1">Plug1_CC2</text>
<text x="27.8" y="172.3">Plug2_CC1</text>
<text x="48.5" y="173.3">Plug2_CC1</text>
<text x="48.5" y="171.2">Plug1_CC2</text>
<text x="48.5" y="169.1">Plug1_CC1</text>
<text x="101.6" y="168">CLK_40M</text>
<text x="116.4" y="169.3">CLK_40M</text>
<text x="154.5" y="168">FD[15:0]</text>
<text x="171.2" y="169.3">FD[15:0]</text>
<text x="202.8" y="168">EXT_CLK_IN</text>
<text x="217.5" y="169.3">EXT_CLK_IN</text>
<text x="25.7" y="178.8">ELinkClkIn</text>
<text x="27.8" y="174.3">Plug2_CC2</text>
<text x="48.5" y="175.4">Plug2_CC2</text>
<text x="48.5" y="179.6">ELinkClkIn</text>
<text x="25.7" y="180.9">ELinkDataIn</text>
<text x="25.7" y="183">ELinkDataOut</text>
<text x="48.5" y="183.9">ELinkDataOut</text>
<text x="48.5" y="181.7">ELinkDataIn</text>
<text x="69.5" y="191.4">VCC3.3VD</text>
<text x="153.9" y="191.4">VCC3.3VD</text>
<text x="177.5" y="191.2">SFP_SCL</text>
<text x="177.5" y="189.1">SFP_TX_DISABLE</text>
<text x="200.3" y="190.2">SFP_TX_DISABLE</text>
<text x="17.3" y="193.3">VCCO_34</text>
<text x="27.4" y="195.7">C42</text>
<text x="33.7" y="195.7">C43</text>
<text x="40" y="195.7">C44</text>
<text x="46.4" y="195.7">C45</text>
<text x="52.7" y="195.7">C46</text>
<text x="59" y="195.7">C47</text>
<text x="65.4" y="195.7">C48</text>
<text x="71.7" y="195.7">C49</text>
<text x="78" y="195.7">C50</text>
<text x="78.7" y="197.7">+</text>
<text x="99.5" y="193.3">VCCO_35</text>
<text x="111.7" y="195.7">C51</text>
<text x="118.1" y="195.7">C52</text>
<text x="124.4" y="195.7">C53</text>
<text x="130.7" y="195.7">C54</text>
<text x="137" y="195.7">C55</text>
<text x="143.3" y="195.7">C56</text>
<text x="149.7" y="195.7">C57</text>
<text x="156" y="195.7">C58</text>
<text x="162.3" y="195.7">C59</text>
<text x="163" y="197.7">+</text>
<text x="177.5" y="193.3">SFP_SDA</text>
<text x="200.3" y="192.3">SFP_SCL</text>
<text x="200.7" y="194.6">SFP_SDA</text>
<text x="219.9" y="196.1">Title</text>
<text x="27.4" y="199.9">470n</text>
<text x="33.7" y="199.9">470n</text>
<text x="40" y="199.9">470n</text>
<text x="46.4" y="199.9">470n</text>
<text x="52.7" y="199.9">470n</text>
<text x="59" y="199.9">470n</text>
<text x="65.4" y="199.9">4.7u</text>
<text x="71.7" y="199.9">4.7u</text>
<text x="78" y="202">100u</text>
<text x="111.7" y="199.9">470n</text>
<text x="118.1" y="199.9">470n</text>
<text x="124.4" y="199.9">470n</text>
<text x="130.7" y="199.9">470n</text>
<text x="137" y="199.9">470n</text>
<text x="143.3" y="199.9">470n</text>
<text x="149.7" y="199.9">4.7u</text>
<text x="156" y="199.9">4.7u</text>
<text x="162.3" y="202">100u</text>
<text x="219.9" y="202.4">Size</text>
<text x="228.3" y="202.4">Document Number</text>
<text x="289.5" y="202.4">Rev</text>
<text x="219.9" y="208.7">Date:</text>
<text x="222" y="204.5">Custom</text>
<text x="230.8" y="208.7">Wednesday, April 25, 2018</text>
<text x="262" y="208.7">Sheet</text>
<text x="272.6" y="208.7">6</text>
<text x="278.9" y="208.7">of</text>
<text x="285.2" y="208.7">18</text>
</g>
<text font-size="1.7" x="290.9" y="206">V1.0</text>
</svg>
